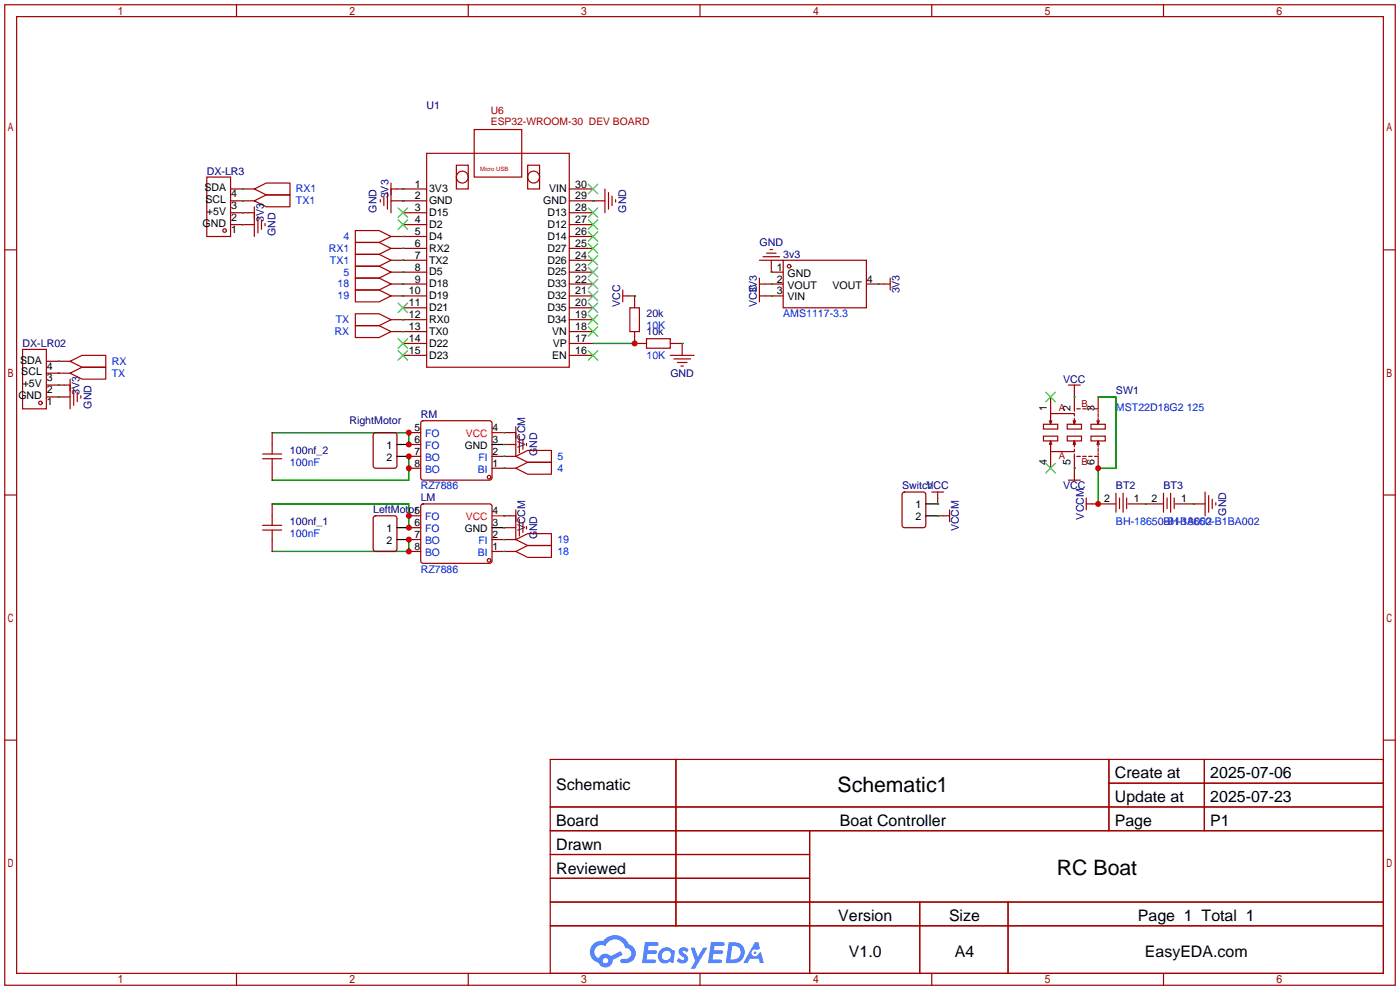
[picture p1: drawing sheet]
<svg xmlns="http://www.w3.org/2000/svg" width="299mm" height="212mm" viewBox="0 0 299 212" stroke-linecap="round" stroke-linejoin="round" font-family="sans-serif">
<g fill="none" stroke="#a10000" stroke-width=".25">
<path d="M1 1h297.2v209.6h-297.2zM3.6 3.6h292.1v204.4h-292.1zM50.5 1v2.6M100.1 1v2.6M149.6 1v2.6M199.1 1v2.6M248.7 1v2.6M1 53.4h2.6M295.7 53.4h2.5M1 105.8h2.6M295.7 105.8h2.5M1 158.2h2.6"/>
<path d="M295.7 158.2h2.5M117.6 162.3h178.1v45.7h-178.1zM117.6 172.5h178.1M117.6 177.5h178.1M144.5 162.3v35.6M173 177.5v30.5M237 162.3v15.2M237 167.4h58.7M257.4 162.3v15.2M117.6 182.6h55.4M117.6 192.8h178.1M117.6 187.7h55.4"/>
<path d="M117.6 197.9h178.1M196.6 192.8v15.2M215.4 192.8v15.2M50.5 208v2.6M100.1 208v2.6M149.6 208v2.6M199.1 208v2.6M248.7 208v2.6"/>
</g>
<g fill="#5487ff">
<path d="M145.3 202.7a1.3 1.3 0 0 1 1.9 .3l-.4 .6a.54 .54 0 0 0-.9-.2l.1 .2a1.34 1.34 0 0 1 .9 1.8 1.47 1.47 0 0 1-2.3-.1l.5-.6 .8 .5a.31 .31 0 0 0 .4-.3 .31 .31 0 0 0-.3-.4 1.12 1.12 0 0 1-.7-1.8z"/>
<path d="M147.6 202.5h.9l.6 2 1.2-2h.9l-2.7 4.6h-.9l1-1.7z"/>
<path d="M137.8 201.4h1.7a1.31 1.31 0 0 1 1.2 .2 .4 .4 0 0 1-.3 .5l-1.8 .1-.1 .9h1.6a.4 .4 0 0 1 .4 .4 .4 .4 0 0 1-.5 .4h-1.6l-.2 1.2h1.4a.46 .46 0 0 1 .5 0 .46 .46 0 0 1 .1 .5l-.4 .2h-2.6z"/>
<path d="M151.9 201.4h1.7a1.32 1.32 0 0 1 1.2 .2 .39 .39 0 0 1-.3 .5l-1.8 .1-.1 .9h1.6a.4 .4 0 0 1 .4 .4 .4 .4 0 0 1-.4 .4h-1.7l-.2 1.2h1.4a.46 .46 0 0 1 .5 0 .46 .46 0 0 1 .1 .5l-.4 .2h-2.6z"/>
<path d="M161.3 201.4h.8l.3 1.3-.6 .4a.75 .75 0 0 0-1.1 .3 .75 .75 0 0 0 .5 1 .75 .75 0 0 0 .9-.7l.5-.2 .6 2.3h-.8l-.3-.9h-1.8l-.5 .9h-1z"/>
<path d="M155.7 201.4l-.6 4.4h1.5a2.27 2.27 0 0 0 2.6-2.2 2.27 2.27 0 0 0-2.7-2.2zM156.5 202.1a1.5 1.5 0 0 1 1.8 1.6 1.5 1.5 0 0 1-1.9 1.4h-.3z"/>
<path d="M141.2 203a1.6 1.6 0 0 0-.3 2.3 1.6 1.6 0 0 0 2.3 .2l.7 .3 .3-2.4-.1-.3-.5-.1a1.58 1.58 0 0 0-2.4 0zM141.8 203.5a.98 .98 0 0 1 1.6 .4 .98 .98 0 0 1-1.1 1.3 .94 .94 0 0 1-.9-.7 .94 .94 0 0 1 .4-1z"/>
<path d="M126.8 201.8a2.37 2.37 0 0 0 1.1 4 1.54 1.54 0 0 0 1.8 1 1.54 1.54 0 0 0 1.2-1.6l2.2-1.1-.5-.8-2 1a1.57 1.57 0 0 0-2.7 .5 1.5 1.5 0 0 1-.7-2.1 1.5 1.5 0 0 1 2.2-.5 2.23 2.23 0 0 1 2.3-1.4 2.23 2.23 0 0 1 2 1.8 1.16 1.16 0 0 1 1.2 1.1 1.16 1.16 0 0 1-1.1 1.2h-.7a.47 .47 0 0 0-.5 .4 .47 .47 0 0 0 .4 .5 2.17 2.17 0 0 0 2.5-.9 2.17 2.17 0 0 0-.3-2.7l-.8-.4a3.2 3.2 0 0 0-5.5-.7l-1.1 .1zM128.8 205.3a.6 .6 0 0 1 1.2 0 .6 .6 0 0 1-1.2 0z"/>
<circle cx="161.4" cy="203.6" r=".28"/>
</g>
<g fill="none" stroke="#a10000" stroke-width=".25">
<path d="M44.2 37.8h5.1v12.7h-5.1zM83.6 39.1v6.4M91.2 32.8h30.5v45.7h-30.5zM97.5 35.3h2.6v5.1h-2.6zM101.3 27.7h10.2v10.1h-10.2zM112.8 35.3h2.5v5.1h-2.5zM49.3 40.4h5.1M49.3 42.9h5.1M49.3 45.5h5.1M49.3 48h5.1M54.4 42.9l2.5-1.2h5.1v2.5h-5.1zM54.4 40.4l2.5-1.3h5.1v2.6h-5.1z"/>
<path d="M54.4 44.2v6.3M55.1 46.2v3.6M55.9 47v2M56.6 47.8v.5M75.9 59.4h5.1l2.6 1.3-2.6 1.3h-5.1zM75.9 56.9h5.1l2.6 1.3-2.6 1.2h-5.1zM75.9 54.4h5.1l2.6 1.2-2.6 1.3h-5.1zM75.9 51.8h5.1l2.6 1.3-2.6 1.3h-5.1zM75.9 49.3h5.1l2.6 1.2-2.6 1.3h-5.1zM81.3 42.7v.5M82 41.9v2M82.8 41.1v3.6"/>
<path d="M83.6 40.4h7.6M83.6 42.9h7.6M83.6 50.5h7.6M83.6 53.1h7.6M83.6 55.6h7.6M83.6 58.2h7.6M86.1 45.5h5.1M86.1 48h5.1M121.7 40.4h5M121.7 42.9h7.6M121.7 45.5h5M121.7 48h5"/>
<path d="M121.7 50.5h5M121.7 53.1h5M121.7 55.6h5M121.7 58.2h5M129.3 40.4v5.1M130 41.1v3.6M130.8 41.9v2M131.6 42.7v.5M162.3 55.6h5.1M162.3 59.4v5.1M163.1 54.9h3.5M163.8 54.1h2.1"/>
<path d="M164.6 53.3h.5M164.8 55.6v2.6h2.6M167.4 55.6h17.8v10.2h-17.8zM190.2 59.4v2.6M4.8 74.7h5.1v12.7h-5.1zM9.9 79.8h5.1M9.9 77.2h5.1M15 77.2l2.5-1.3h5.1v2.6h-5.1zM15 79.8l2.5-1.3h5.1v2.5h-5.1zM75.9 67.1h5.1l2.6 1.2-2.6 1.3h-5.1zM75.9 69.6h5.1l2.6 1.3-2.6 1.2h-5.1zM75.9 62h5.1l2.6 1.2-2.6 1.3h-5.1z"/>
<path d="M83.6 60.7h7.6M83.6 63.2h7.6M83.6 68.3h7.6M83.6 70.9h7.6M86.1 65.8h5.1M86.1 73.4h5.1M86.1 75.9h5.1M121.7 60.7h5M121.7 63.2h5M121.7 65.8h5M121.7 68.3h5M121.7 70.9h5"/>
<path d="M121.7 73.4h5M121.7 75.9h5M133.1 63.2h2.5v2.6M133.1 62v2.5M134.6 65.8h2.1v5.1h-2.1zM135.6 70.9v2.5h2.6M138.2 72.4h5.1v2h-5.1zM143.3 73.4h2.5v2.5M143.3 75.9h5M144 76.7h3.6M144.8 77.5h2M145.5 78.2h.5"/>
<path d="M162.3 60.7h5.1M162.3 63.2h5.1M185.2 60.7h5M9.9 84.8h5.1M9.9 82.3h5.1M15 81v6.4M15.7 83.1v3.5M16.5 83.8v2.1M17.3 84.6v.5M56.1 97h4.1M56.1 98h4.1M58.2 92.5v4.5"/>
<path d="M58.2 98v4.6M107.7 92.5h2.5M107.7 95h2.5M107.7 97.5h2.5M110.2 97.5l2.6-1.2h5.1v2.5h-5.1zM110.2 91.2v6.3M111 93.2v3.6M111.8 94v2M112.5 94.7v.5M223 90.7h3.1v1h-3.1zM223 93.2h3.1v1h-3.1zM224.3 95l.2-.8v2.3h5.1v-.5"/>
<path d="M224.5 94.2l.3 .8M224.5 84.8v3.6M224.5 96.5v3.6M224.8 89.9l-.3 .8M228.1 90.7h3v1h-3zM228.1 93.2h3v1h-3zM228.3 82.3h2.6M229.4 95l.2-.8v1.3M229.6 89.4v1.3l-.2-.8M229.6 88.9v-.5h-5.1v2.3l-.2-.8M229.6 82.3v5.6M229.6 97v5.6"/>
<path d="M229.6 94.2l.3 .8M229.9 89.9l-.3 .8M230.1 97.5h.8M230.1 87.4h.8M231.4 97.5h.8M231.4 87.4h.8M232.7 97.5h.7M232.7 87.4h.7M233.2 90.7h3v1h-3zM233.2 93.2h3v1h-3zM233.9 97.5h.8v2.6M234.4 95l.3-.8v1.3"/>
<path d="M234.7 89.4v1.3l-.3-.8M234.7 94.2l.2 .8M234.7 84.8v2.6h-.8M234.7 87.6v.5M234.7 88.4v.8M234.7 95.8v.7M234.7 96.8v.5M234.9 89.9l-.2 .8M56.1 112.3h4.1M56.1 113.3h4.1M58.2 107.7v4.6M58.2 113.3v4.6"/>
<path d="M107.7 110.2h2.5M107.7 112.8h2.5M107.7 117.9h2.5M107.7 115.3h2.5M107.7 100.1h2.5M110.2 117.9l2.6-1.3h5.1v2.5h-5.1zM110.2 115.3l2.6-1.3h5.1v2.6h-5.1zM110.2 100.1l2.6-1.3h5.1v2.5h-5.1zM110.2 109v6.3M111 111v3.6M111.8 111.8v2M112.5 112.5v.5"/>
<path d="M199.1 105.2h2.6M200.4 110.2h2.5M200.4 105.2v2.5M202.9 109v2.5M228.3 102.6h2.6M232.2 107.7h6.3M232.2 106.4v2.6M238.5 105.4v4.1M239.3 106.4v2.3M240 105.4v4.1M240.8 106.4v2.3M241 107.7h7.7"/>
<path d="M248.7 105.4v4.1M249.4 106.4v2.3M250.2 105.4v4.1M251 106.4v2.3M251.2 107.7h6.4M257.6 105.2v5M258.3 105.9v3.6M259.1 106.7v2M259.8 107.4v.5"/>
<circle cx="98.8" cy="37.8" r="1.27"/>
<circle cx="114" cy="37.8" r="1.27"/>
<circle cx="48" cy="49.3" r=".38"/>
<circle cx="168.7" cy="56.9" r=".38"/>
<circle cx="8.6" cy="86.1" r=".38"/>
</g>
<g fill="none" stroke="#3c3" stroke-width=".25">
<path d="M125.7 39.4l2.1 2M127.8 39.4l-2.1 2M85.1 44.4l2 2.1M85.1 47l2 2M87.1 44.4l-2 2.1M87.1 47l-2 2M125.7 52.1l2.1 2M125.7 49.5l2.1 2.1M125.7 47l2.1 2M125.7 44.4l2.1 2.1M125.7 54.6l2.1 2M125.7 57.2l2.1 2"/>
<path d="M125.7 59.7l2.1 2M127.8 52.1l-2.1 2M127.8 49.5l-2.1 2.1M127.8 47l-2.1 2M127.8 44.4l-2.1 2.1M127.8 54.6l-2.1 2M127.8 57.2l-2.1 2M127.8 59.7l-2.1 2M85.1 64.8l2 2M85.1 72.4l2 2M85.1 74.9l2 2.1M87.1 64.8l-2 2"/>
<path d="M87.1 72.4l-2 2M87.1 74.9l-2 2.1M125.7 62.2l2.1 2.1M125.7 64.8l2.1 2M125.7 67.3l2.1 2M125.7 69.8l2.1 2.1M125.7 74.9l2.1 2.1M127.8 62.2l-2.1 2.1M127.8 64.8l-2.1 2M127.8 67.3l-2.1 2M127.8 69.8l-2.1 2.1M127.8 74.9l-2.1 2.1"/>
<path d="M223.5 83.8l2.1 2.1M223.5 99.1l2.1 2M225.6 83.8l-2.1 2.1M225.6 99.1l-2.1 2"/>
</g>
<g fill="none" stroke="#008700" stroke-width=".25">
<path d="M51.8 48h.1M51.8 42.9h.1M51.8 40.4h.1M51.8 45.5h.1M86.1 42.9h.1M86.1 40.4h.1M86.1 58.2h.1M86.1 53.1h.1M86.1 55.6h.1M86.1 50.5h.1M126.7 42.9h.1M164.8 58.2h.1"/>
<path d="M12.4 79.8h.1M12.4 77.2h.1M86.1 68.3h.1M86.1 70.9h.1M86.1 60.7h.1M86.1 63.2h.1M126.7 73.4h8.9M135.6 63.2h.1M145.8 73.4h.1M164.8 63.2h.1M164.8 60.7h.1M187.7 60.7h.1"/>
<path d="M12.4 82.3h.1M12.4 84.8h.1M58.2 92.5h29.2v2.5M87.4 97.5v5.1h-29.2M107.7 92.5h.1M107.7 95h.1M107.7 97.5h.1M229.6 84.8h.1M234.7 84.8h3.8v15.3h-3.8v7.6M58.2 107.7h29.2v5.1M87.4 115.3v2.6h-29.2M107.7 110.2h.1"/>
<path d="M107.7 112.8h.1M107.7 100.1h.1M107.7 117.9h.1M107.7 115.3h.1M200.4 107.7h.1M200.4 110.2h.1M229.6 100.1h.1M244.9 107.7h.1M255 107.7h.1"/>
</g>
<g fill="none" stroke="#870000" stroke-width=".25">
<path d="M79.8 92.7l.5-.2h4l.5 .2v6.9l-.2 .4-4.3 .1-.5-.3zM87.4 97.5h2.5M87.4 92.5h2.5M87.4 95h2.5M90 90.2l.4-.3 14.5 .1 .3 .4-.1 12-.5 .2-14.4-.1-.3-.4zM105.2 97.5h2.5M79.8 110.5l.5-.3h4l.5 .3v6.8l-.2 .5-4.3 .1-.5-.3zM87.4 100.1h2.5M87.4 117.9h2.5M87.4 115.3h2.5M87.4 110.2h2.5M87.4 112.8h2.5"/>
<path d="M90 107.9l.4-.2 14.5 .1 .3 .4-.1 11.9-.5 .3-14.4-.1-.3-.4zM105.2 100.1h2.5M105.2 117.9h2.5M105.2 115.3h2.5M192.9 105.4l.4-.2h4.1l.4 .2 .1 6.9-.3 .4-4.3 .1-.4-.3z"/>
<circle cx="104.5" cy="102" r=".38"/>
<circle cx="104.5" cy="119.8" r=".38"/>
</g>
<path d="M84.8 95h2.6M84.8 97.5h2.6M105.2 95h2.5M84.8 112.8h2.6M84.8 115.3h2.6M105.2 112.8h2.5M197.9 107.7h2.5M197.9 110.2h2.5" fill="none" stroke="#000" stroke-width=".25"/>
<path d="M105.2 92.5h2.5M105.2 110.2h2.5" fill="none" stroke="#f00" stroke-width=".25"/>
<g fill="#c00">
<circle cx="87.4" cy="110.2" r=".63"/>
<circle cx="87.4" cy="112.8" r=".63"/>
<circle cx="87.4" cy="117.9" r=".63"/>
<circle cx="87.4" cy="115.3" r=".63"/>
<circle cx="87.4" cy="95" r=".63"/>
<circle cx="87.4" cy="92.5" r=".63"/>
<circle cx="87.4" cy="100.1" r=".63"/>
<circle cx="87.4" cy="97.5" r=".63"/>
<circle cx="135.6" cy="73.4" r=".63"/>
<circle cx="234.7" cy="100.1" r=".63"/>
<circle cx="234.7" cy="107.7" r=".63"/>
</g>
<g font-size="4.5">
<text x="179" y="169.2">Schematic1</text>
<text x="225.9" y="187">RC Boat</text>
</g>
<g font-size="3.4">
<text x="238.3" y="166.4">Create at</text>
<text x="258.7" y="166.4">2025-07-06</text>
<text x="118.9" y="168.9">Schematic</text>
<text x="238.3" y="171.4">Update at</text>
<text x="258.7" y="171.4">2025-07-23</text>
<text x="118.9" y="176.5">Board</text>
<text x="179.5" y="176.5">Boat Controller</text>
<text x="238.3" y="176.5">Page</text>
<text x="258.7" y="176.5">P1</text>
<text x="118.9" y="181.6">Drawn</text>
<text x="118.9" y="186.7">Reviewed</text>
<text x="179.2" y="196.8">Version</text>
<text x="202.8" y="196.8">Size</text>
<text x="243.2" y="196.8">Page 1 Total 1</text>
<text x="181.4" y="204.5">V1.0</text>
<text x="204.1" y="204.5">A4</text>
<text x="244.7" y="204.5">EasyEDA.com</text>
</g>
<g font-size="2.3" fill="#000080">
<text x="91.2" y="23.3">U1</text>
<text x="44.2" y="37.3">DX-LR3</text>
<text x="56.4" y="47.5" transform="rotate(-90 56.4 47.5)">3V3</text>
<text x="80.5" y="45.4" transform="rotate(-90 80.5 45.4)">GND</text>
<text x="83" y="42.4" transform="rotate(-90 83 42.4)">3V3</text>
<text x="133.8" y="45.4" transform="rotate(-90 133.8 45.4)">GND</text>
<text x="58.9" y="50.5" transform="rotate(-90 58.9 50.5)">GND</text>
<text x="162.3" y="52.5">GND</text>
<text x="167.4" y="55.1">3v3</text>
<text x="132.6" y="65.6" transform="rotate(-90 132.6 65.6)">VCC</text>
<text x="161.8" y="65.6" transform="rotate(-90 161.8 65.6)">VCC</text>
<text x="161.8" y="62.7" transform="rotate(-90 161.8 62.7)">3V3</text>
<text x="192.2" y="62.7" transform="rotate(-90 192.2 62.7)">3V3</text>
<text x="138.2" y="71.6">10k</text>
<text x="138.2" y="67.8">20k</text>
<text x="4.8" y="74.1">DX-LR02</text>
<text x="143.3" y="80.5">GND</text>
<text x="227.2" y="81.8">VCC</text>
<text x="17" y="84.3" transform="rotate(-90 17 84.3)">3V3</text>
<text x="19.5" y="87.4" transform="rotate(-90 19.5 87.4)">GND</text>
<text x="89.9" y="89.4">RM</text>
<text x="238.5" y="84.3">SW1</text>
<text x="74.7" y="90.6">RightMotor</text>
<text x="112.2" y="95.8" transform="rotate(-90 112.2 95.8)">VCCM</text>
<text x="62" y="97">100nf_2</text>
<text x="114.8" y="97.5" transform="rotate(-90 114.8 97.5)">GND</text>
<text x="89.9" y="107.2">LM</text>
<text x="192.8" y="104.6">Switch</text>
<text x="198" y="104.6">VCC</text>
<text x="227.2" y="104.6">VCC</text>
<text x="238.5" y="104.6">BT2</text>
<text x="248.7" y="104.6">BT3</text>
<text x="62" y="112.2">100nf_1</text>
<text x="79.8" y="109.7">LeftMotor5</text>
<text x="112.2" y="113.6" transform="rotate(-90 112.2 113.6)">VCCM</text>
<text x="204.9" y="113.6" transform="rotate(-90 204.9 113.6)">VCCM</text>
<text x="231.6" y="111" transform="rotate(-90 231.6 111)">VCCM</text>
<text x="262.1" y="110.2" transform="rotate(-90 262.1 110.2)">GND</text>
<text x="114.8" y="115.3" transform="rotate(-90 114.8 115.3)">GND</text>
</g>
<g font-size="2.3">
<text x="43.7" y="40.9">SDA</text>
<text x="88.7" y="40.1">1</text>
<text x="91.7" y="41.1">3V3</text>
<text x="117.4" y="41.1">VIN</text>
<text x="122.9" y="40.1">30</text>
<text x="43.9" y="43.4">SCL</text>
<text x="44.2" y="46">+5V</text>
<text x="49.4" y="47.2">2</text>
<text x="49.4" y="44.7">3</text>
<text x="49.4" y="42.1">4</text>
<text x="88.7" y="42.6">2</text>
<text x="88.7" y="45.2">3</text>
<text x="88.7" y="47.7">4</text>
<text x="91.7" y="43.6">GND</text>
<text x="91.7" y="46.2">D15</text>
<text x="116.1" y="43.6">GND</text>
<text x="117" y="46.2">D13</text>
<text x="122.9" y="47.7">27</text>
<text x="122.9" y="42.6">29</text>
<text x="122.9" y="45.2">28</text>
<text x="43.3" y="48.5">GND</text>
<text x="49.4" y="49.8">1</text>
<text x="88.7" y="50.2">5</text>
<text x="88.7" y="52.8">6</text>
<text x="91.7" y="48.7">D2</text>
<text x="91.7" y="51.3">D4</text>
<text x="91.7" y="53.8">RX2</text>
<text x="117" y="53.8">D27</text>
<text x="117" y="51.3">D14</text>
<text x="117" y="48.7">D12</text>
<text x="122.9" y="52.8">25</text>
<text x="122.9" y="50.2">26</text>
<text x="88.7" y="55.3">7</text>
<text x="88.7" y="57.9">8</text>
<text x="91.7" y="56.3">TX2</text>
<text x="91.7" y="58.9">D5</text>
<text x="117" y="56.3">D26</text>
<text x="117" y="58.9">D25</text>
<text x="122.9" y="55.3">24</text>
<text x="122.9" y="57.9">23</text>
<text x="166" y="57.9">1</text>
<text x="168.3" y="59.1">GND</text>
<text x="87.4" y="62.9">10</text>
<text x="87.4" y="65.5">11</text>
<text x="88.7" y="60.4">9</text>
<text x="91.7" y="61.4">D18</text>
<text x="91.7" y="64">D19</text>
<text x="117" y="61.4">D33</text>
<text x="117" y="64">D32</text>
<text x="122.9" y="60.4">22</text>
<text x="122.9" y="62.9">21</text>
<text x="122.9" y="65.5">20</text>
<text x="166" y="60.4">2</text>
<text x="166" y="62.9">3</text>
<text x="168.3" y="61.7">VOUT</text>
<text x="168.3" y="64.2">VIN</text>
<text x="177.9" y="61.7">VOUT</text>
<text x="185.3" y="60.4">4</text>
<text x="87.4" y="68">12</text>
<text x="87.4" y="70.6">13</text>
<text x="91.7" y="66.5">D21</text>
<text x="91.7" y="69">RX0</text>
<text x="91.7" y="71.6">TX0</text>
<text x="117" y="66.5">D35</text>
<text x="117" y="69">D34</text>
<text x="118" y="71.6">VN</text>
<text x="122.9" y="68">19</text>
<text x="122.9" y="70.6">18</text>
<text x="4.3" y="77.7">SDA</text>
<text x="87.4" y="73.1">14</text>
<text x="87.4" y="75.6">15</text>
<text x="91.7" y="74.1">D22</text>
<text x="91.7" y="76.7">D23</text>
<text x="118" y="76.7">EN</text>
<text x="118.1" y="74.1">VP</text>
<text x="122.9" y="73.1">17</text>
<text x="122.9" y="75.6">16</text>
<text x="4.6" y="80.2">SCL</text>
<text x="4.9" y="82.8">+5V</text>
<text x="10" y="81.5">3</text>
<text x="10" y="79">4</text>
<text x="3.9" y="85.3">GND</text>
<text x="10" y="86.6">1</text>
<text x="10" y="84.1">2</text>
<text x="223.7" y="87.9" transform="rotate(-90 223.7 87.9)">1</text>
<text x="228.8" y="87.9" transform="rotate(-90 228.8 87.9)">2</text>
<text x="233.9" y="87.9" transform="rotate(-90 233.9 87.9)">3</text>
<text x="82.6" y="96">1</text>
<text x="82.6" y="98.5">2</text>
<text x="223.7" y="99.3" transform="rotate(-90 223.7 99.3)">4</text>
<text x="228.8" y="99.3" transform="rotate(-90 228.8 99.3)">5</text>
<text x="233.9" y="99.3" transform="rotate(-90 233.9 99.3)">6</text>
<text x="236" y="107.4">2</text>
<text x="242.3" y="107.4">1</text>
<text x="246.1" y="107.4">2</text>
<text x="252.5" y="107.4">1</text>
<text x="82.6" y="113.7">1</text>
<text x="195.7" y="108.7">1</text>
<text x="195.7" y="111.2">2</text>
<text x="82.6" y="116.3">2</text>
</g>
<g font-size="2.3" fill="#00f">
<text x="63.2" y="41.1">RX1</text>
<text x="63.2" y="43.7">TX1</text>
<text x="70.3" y="53.8">RX1</text>
<text x="73.4" y="51.3">4</text>
<text x="70.5" y="56.4">TX1</text>
<text x="73.4" y="58.9">5</text>
<text x="72.2" y="61.4">18</text>
<text x="72.2" y="64">19</text>
<text x="71.5" y="71.6">RX</text>
<text x="71.8" y="69.1">TX</text>
<text x="138.2" y="70.3">10K</text>
<text x="167.4" y="67.8">AMS1117-3.3</text>
<text x="23.9" y="77.9">RX</text>
<text x="138.2" y="76.7">10K</text>
<text x="23.9" y="80.5">TX</text>
<text x="238.5" y="87.8">MST22D18G2 125</text>
<text x="62" y="99.5">100nF</text>
<text x="119.1" y="100.8">4</text>
<text x="119.1" y="98.3">5</text>
<text x="89.9" y="104.6">RZ7886</text>
<text x="238.5" y="112.2">BH-18650-B1BA002</text>
<text x="248.7" y="112.2">BH-18650-B1BA002</text>
<text x="62" y="114.8">100nF</text>
<text x="119.1" y="118.6">18</text>
<text x="119.1" y="116">19</text>
<text x="89.9" y="122.4">RZ7886</text>
</g>
<g font-size="2.2" fill="#a00000">
<text x="104.9" y="26.7">ESP32-WROOM-30 DEV BOARD</text>
<text x="104.9" y="24.5">U6</text>
</g>
<g font-size="2.2">
<text x="88.6" y="92.2">5</text>
<text x="88.6" y="94.7">6</text>
<text x="99.3" y="96">GND</text>
<text x="105.3" y="94.7">3</text>
<text x="105.3" y="92.2">4</text>
<text x="88.6" y="97.2">7</text>
<text x="88.6" y="99.8">8</text>
<text x="105.3" y="99.8">1</text>
<text x="105.3" y="97.2">2</text>
<text x="88.6" y="112.5">6</text>
<text x="99.3" y="113.7">GND</text>
<text x="105.3" y="112.5">3</text>
<text x="105.3" y="109.9">4</text>
<text x="88.6" y="115">7</text>
<text x="88.6" y="117.6">8</text>
<text x="105.3" y="117.6">1</text>
<text x="105.3" y="115">2</text>
</g>
<g font-size="2.2" fill="#00f">
<text x="90.9" y="93.4">FO</text>
<text x="90.9" y="96">FO</text>
<text x="90.9" y="98.5">BO</text>
<text x="90.9" y="101">BO</text>
<text x="102.1" y="101">BI</text>
<text x="102.3" y="98.5">FI</text>
<text x="90.9" y="111.2">FO</text>
<text x="90.9" y="113.7">FO</text>
<text x="90.9" y="116.3">BO</text>
<text x="90.9" y="118.8">BO</text>
<text x="102.1" y="118.8">BI</text>
<text x="102.3" y="116.3">FI</text>
</g>
<g font-size="2.2" fill="#f00">
<text x="99.6" y="93.4">VCC</text>
<text x="99.6" y="111.2">VCC</text>
</g>
<g font-size="2" fill="#a00000">
<text x="226.3" y="87.9">A</text>
<text x="231.1" y="86.9">B</text>
<text x="226.3" y="98.1">A</text>
<text x="231.1" y="99.3">B</text>
</g>
<text font-size="1.3" fill="#a00000" x="102.6" y="36.5">Micro USB</text>
</svg>
